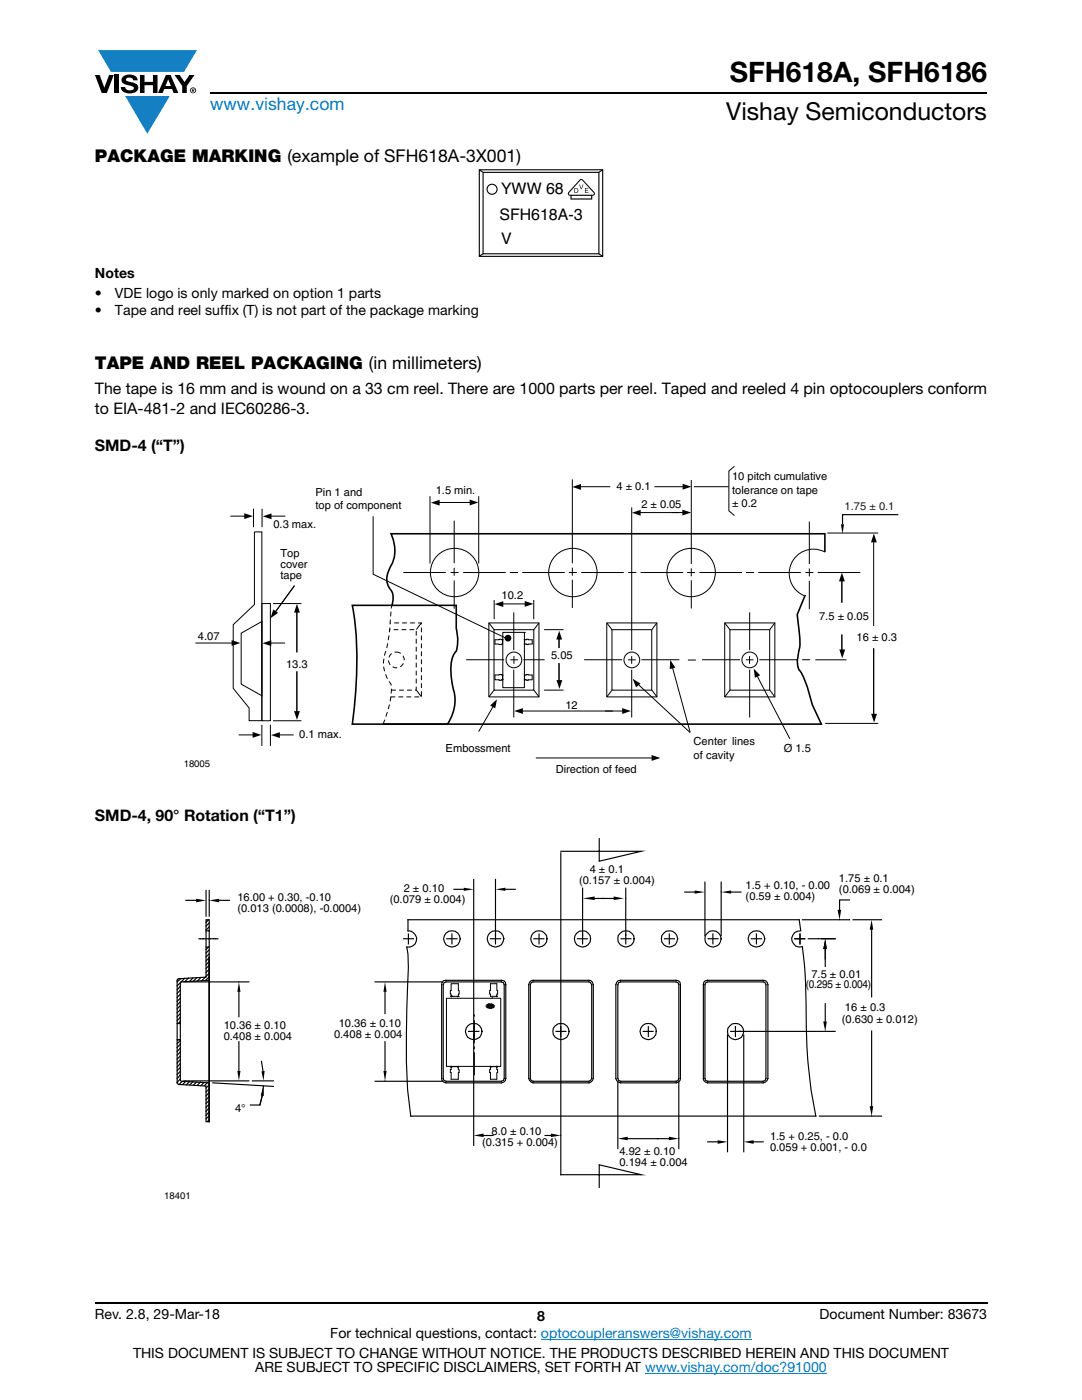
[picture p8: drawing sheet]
<svg xmlns="http://www.w3.org/2000/svg" width="216mm" height="279mm" viewBox="0 0 216 279" stroke-linecap="round" stroke-linejoin="round" font-family="sans-serif">
<g fill="#147fc3">
<path d="M19.6 10h19.7l-2.6 4.3h-1.1h-13.5z"/>
<path d="M25 19.2h8.9l-4.5 7.5z"/>
</g>
<g fill="#000">
<path d="M18.9 15h1l.9 2.5 1-2.5h.9l-1.4 3.6h-1zM22.9 15h.9v3.6h-.9zM24.6 15.3a2.1 2.1 0 0 1 2.8 .3l.1 .4h-.9a.79 .79 0 0 0-.7-.5 .79 .79 0 0 0-.8 .4l.3 .3 1 .2a1.08 1.08 0 0 1 1.2 1 1.08 1.08 0 0 1-1.1 1.2 1.73 1.73 0 0 1-2.4-1.2h.9a.96 .96 0 0 0 .8 .6 .96 .96 0 0 0 .9-.4 1.31 1.31 0 0 0-1.2-.6 1.03 1.03 0 0 1-1.1-.6 1.03 1.03 0 0 1 .2-1.1zM27.9 15h.9v1.3h1.7v-1.3h.9v3.6h-.9v-1.6h-1.7v1.6h-.9zM34.8 15h1.1l.9 1.4 1-1.4h1l-1.5 2.2v1.4h-.9v-1.4z"/>
<path d="M33.6 15.9l.5 1.3h-1.1zM33.1 15l-1.6 3.6h1l.3-.8h1.5l.3 .8h1l-1.6-3.6z"/>
<path d="M38.4 17.8h.2v.2h-.2zM38.3 17.7v.7h.1v-.3l.4 .3-.2-.3 .2-.2-.1-.2z"/>
<path d="M38.1 18a.46 .46 0 0 1 .9 0 .46 .46 0 0 1-.9 0zM37.9 18a.6 .6 0 0 0 1.2 0 .6 .6 0 0 0-1.2 0z"/>
</g>
<path d="M42 18.6h155M18.9 260h178.1" fill="none" stroke="#000" stroke-width=".36"/>
<path d="M107.9 267.3h42.1M128.7 274h36.3" fill="none" stroke="#007ec4" stroke-width=".2"/>
<path d="M95.5 33.8h24.9v17.5h-24.9z" fill="#fff"/>
<path d="M95.6 33.9h24.7v17.3h-24.7zM95.6 33.9l.8 .5M96.4 34.4h23.1v16.2h-23.1zM120.2 33.9l-.7 .5M96.4 50.6l-.7 .5M119.5 50.7l.7 .4" fill="none" stroke="#000" stroke-width=".22"/>
<circle cx="98.2" cy="37.8" r="1" fill="#fff"/>
<circle cx="98.2" cy="37.8" r="1" fill="none" stroke="#000" stroke-width=".22"/>
<g fill="#000">
<path d="M115.6 36.8h.1l.3 .9 .3-.9h.1l-.3 1h-.2zM116.7 37.6h.7v.1h-.6v.3h.6v.1h-.6v.3h.6v.1h-.7z"/>
<path d="M114.7 37.7v.7a.39 .39 0 0 0 .6-.4 .39 .39 0 0 0-.6-.3zM114.6 37.6h.3a.47 .47 0 0 1 .5 .4 .47 .47 0 0 1-.4 .5h-.4z"/>
<path d="M115.8 36.1l.2-.2 .2 .2 2.3 2.4-.1 .3h-4.8l-.1-.3zM114.1 39.1h3.9v.5h-3.9zM115.7 35.9l-2.3 2.4a.43 .43 0 0 0 .1 .7l.3 .1v.7h4.4v-.7l.3-.1a.44 .44 0 0 0 0-.7l-2.2-2.4a.44 .44 0 0 0-.6 0z"/>
</g>
<path d="M36.7 93h142.5v61.8h-142.5z" fill="#fff"/>
<g fill="none" stroke="#000" stroke-width=".2">
<path d="M85.8 99v13.5M95.5 99v13.5M114.2 95.7v16.7M115.1 97.1h6.7M130.6 97.1h6.4M137.9 95.8v16.7M138.5 97.1h6.9M146.6 93.1l-1.2 .9v7.9l1.2 1M46 103h3.6M50.6 101.5v3.7M50.8 106.2h1.5v37.6h-2.6v-2.5l-3.2-3.9v-12.7l4.3-4zM52.3 101.5v3.7"/>
<path d="M53.3 103h3.6M58.8 116.9l-4 5.4M74.5 103v11.6l26.7 12.9M80.5 114.3h8.5M87.5 100.3h7M89.9 114.3h1.6M90.6 103.9v8.5M90.6 113.3v1.6M90.6 115.8v5.7M92.4 114.3h8.5M98.6 119.7v3.9M101.7 114.3h1.7"/>
<path d="M104.2 114.3h8.5M106.5 119.7v3.9M113.5 114.3h1.6M114.2 113.3v1.6M114.2 115.7v5.6M116 114.3h8.5M125.4 114.3h1.5M126 101.3v28.5M127.6 102.3h9.4M127.8 114.3h8.5M137.1 114.3h1.6M137.9 113.4v1.6"/>
<path d="M137.9 115.8v5.6M139.6 114.3h8.5M148.9 114.3h1.5M151.3 114.3h8.5M160.7 114.3h1.6M161.5 104.1v8.5M161.5 113.5v1.5M161.5 115.9v5.7M163.2 114.3h8.5M164.6 110.2a4.8 4.8 0 0 0-6.7 2.2 4.8 4.8 0 0 0 2.7 6.5M165.1 106.4h10.1M168 115.1v5.2"/>
<path d="M174.3 107.4v17.5M39 128.3h8M48.1 126.4l4.2-2.4v14.9l-4.2-2.4zM52.3 120.5h1.7v23.3h-1.7zM53.3 128.3h3.6M54.5 120.5h5.6M59.2 121.5v8.7M59.2 134v8.7M83.1 137.7l1 1.4M84.1 124.3l-1 1.3M93 131.7h7.6M97.5 124.3h10v14.8h-10z"/>
<path d="M97.6 124.3l1 1.4M98.6 125.7h7.9v12h-7.9zM98.6 137.7l-1 1.4M98.8 127.7h.8v-.1l.7 .1v.8h-.3v.1l-1.2-.1zM98.8 134.7h.8v-.1l.7 .1v1h-.3v.1l-1.2-.1zM100.2 127.7h.1M100.2 135.7h.1M100.2 135.6l.1 .1zM100.3 134.7v.1zM100.3 135.6v.1zM100.3 126.2h4.3v11h-4.3zM100.3 120.5h5.2"/>
<path d="M100.3 127.7h.1M101.8 131.7h1.5M102.5 122.2v7.6M102.5 133.6v9.6M102.5 131v1.5M104.5 131.7h4.2M104.6 134.7h.1v.1zM104.6 127.7h.1zM104.6 126.2h.1M104.7 135.6v.1zM104.7 134.7v.1zM104.7 128.4v.1z"/>
<path d="M104.7 128.4v.1h-.1zM104.7 127.7h.3v-.1l1.2 .1v.8l-1.2 .1v-.1h-.3zM104.7 134.7h.3v-.1l1.2 .1v1h-.8v.1l-.7-.1zM104.7 135.7h-.1l.1-.1v.1M106.5 137.7l1.1 1.4M107.6 124.3l-1.1 1.3M108.6 125.7h3.9M108.6 137.7h3.9M111.5 126.8v2.5M111.5 132.3v4.2M116.6 131.7h7.5M121.1 124.3h10v14.8h-10z"/>
<path d="M121.1 124.3l1 1.4M122.1 125.7h7.9v12h-7.9zM122.1 137.7l-1 1.4M125.3 131.7h1.5M126 131v1.5M126 133.6v9.6M126.9 136.1l10.8 10.1M128 131.7h7.6M130.1 137.7l1 1.4M131.1 124.3l-1 1.3M134 132.6l3.7 13.5M137.3 131.7h1.6"/>
<path d="M140.1 131.7h7.6M144.6 124.3h10v14.8h-10zM144.6 124.3l1.1 1.4M145.6 125.7h8v12h-8zM145.7 137.7l-1.1 1.4M148.8 131.7h1.5M149.6 131v1.5M149.6 122.2v7.6M149.6 133.6v9.6M150.8 134.3l6.8 13.2M151.5 131.7h7.6M153.6 137.7l1 1.4"/>
<path d="M154.6 124.3l-1 1.3M160.1 131.7h1.6M162.7 131.7h6.2M168 126.6v3.8M174.3 129.4v13.8M47.6 146.7h3.6M52.2 144.7v4.2M54 144.7v4.2M54.5 143.8h5.6M55 146.7h3.6M98.7 140.4l-3.2 5.6M103.5 141.9h21.5"/>
<path d="M106.9 151.3h23.9M164.7 144.4h10.5"/>
<circle cx="90.7" cy="114.3" r="4.8"/>
<circle cx="114.3" cy="114.3" r="4.8"/>
<circle cx="137.9" cy="114.3" r="4.8"/>
<circle cx="102.5" cy="131.7" r="1.57"/>
<circle cx="126.1" cy="131.7" r="1.57"/>
<circle cx="149.6" cy="131.7" r="1.57"/>
</g>
<g fill="none" stroke="#000" stroke-width=".2" stroke-dasharray="1 .6" stroke-linecap="butt">
<path d="M77.9 139.1h6.2v-14.8h-6.2M78 137.7h5.1v-12h-5.4M76.4 144.5a15.2 15.2 0 0 0 1.6-8 6.9 6.9 0 0 1-.8-7.3 51.1 51.1 0 0 0 .8-7.8l.2-.6"/>
<circle cx="79.1" cy="131.7" r="1.57"/>
</g>
<path d="M160.6 118.9l-1.5 3.8 .3 2.5a14.3 14.3 0 0 1-.3 6.4 3.7 3.7 0 0 0 1 3.1l1 2.6 1 3.4 1.8 3.8h-87.5M164.6 110.2v-3.7h-86.6a7.2 7.2 0 0 1-.3 7 3.9 3.9 0 0 0 .6 4.7l.1 1.1-.2 1.5M70.3 120.8h20.7v4.7l.3 1a6.8 6.8 0 0 1-.4 3.6 5.8 5.8 0 0 0-.9 4.3l.5 3.3a7.9 7.9 0 0 1-1.2 6.8h-19l.1-.7a85 85 0 0 0 .3-20.9z" fill="none" stroke="#000" stroke-width=".32"/>
<g fill="#000">
<path d="M93.7 99.7l1.8 .6-1.8 .6zM114.2 97.2l1.7-.6v1.2zM136.2 96.6l1.8 .5-1.8 .6zM48.7 102.4l1.8 .6-1.8 .6zM52.4 103l1.8-.5v1.1zM86 100.3l1.7-.6v1.2zM104.7 119.9l1.7 .6-1.7 .6zM126.1 102.3l1.7-.5v1.1zM136.2 101.7l1.7 .6-1.7 .6zM168 114.3l.6 1.7h-1.2zM174.4 106.5l.6 1.7h-1.2zM46.2 127.7l1.8 .6-1.8 .6z"/>
<path d="M52.4 128.4l1.7-.6v1.2zM58.8 116.9l-4 5.4zM54.5 121.6l1 .7-1.5 1.1zM59.3 120.5l.5 1.8h-1.1zM98.7 120.6l1.7-.6v1.1zM111.6 125.9l.6 1.7h-1.2zM111 135.7h1.2l-.6 1.8zM126.2 135.5l1.6 .9-.9 .8zM133.7 131.7l1.1 1.5-1.2 .3zM150.4 133.4l1.3 1.4-1.1 .5zM167.5 129.6h1.1l-.5 1.8zM50.4 146.1l1.8 .6-1.8 .5z"/>
<path d="M54.1 146.7l1.7-.6v1.2zM58.7 141.9h1.1l-.5 1.8zM97.8 140.8l1.4-1.2-.4 1.8zM102.6 141.9l1.7-.6v1.2zM124.1 141.3l1.8 .6-1.8 .6zM130 150.7l1.8 .6-1.8 .5zM173.8 142.5h1.2l-.6 1.7z"/>
<circle cx="101.4" cy="127.4" r=".67"/>
</g>
<path d="M179.2 102.7h-11.1v1.9" fill="none" stroke="#050504" stroke-width=".24"/>
<path d="M167.8 104.6h.6l-.3 2z" fill="#050504"/>
<path d="M168.1 106.5v.1" fill="none" stroke="#050504" stroke-width=".24"/>
<path d="M32.8 167.3h150.3v72.4h-150.3z" fill="#fff"/>
<g fill="none" stroke="#000" stroke-width=".2">
<path d="M41.7 179.6v.1M98.9 177.4v.1M124.9 179.2v.1M143.9 178h.1M47.7 195.9v.1M89.1 199.2h10.8v13.6h-10.8zM90 196.3h1.5v1.4h.1l-.1 1.1h-1.5l-.1-1.1h.1zM90 198.8l.2 .1zM90 198.7l.2 .1zM90 198.7v.2M90.2 198.8h.1M91.3 198.8l.2 .1z"/>
<path d="M91.5 198.8h.1M97.9 196.3h1.2v1.4h.2l-.2 1.1h-1.2v-.4h-.2v-.7h.2zM98.2 199.1h.1M99.1 198.9h.1M99.1 198.7h.1M163.3 187.3h.1M167.5 183.5v.1M169.5 183.5v.1M76.8 215.7v.1M90 212.9h1.5l.1 1.1h-.1v1.4h-1.5v-1.4h-.1v-.5h.1zM90 212.9l.2 .1zM90 212.8l.2 .1-.2 .1z"/>
<path d="M91.3 212.9l.2-.1v.2zM91.3 212.9l.2 .1zM94.7 202.5v.3M94.7 203.7v4.4M94.7 208.9v.4M94.7 210.1v4.4M97 200.9l.8 .4M97 200.7l.9 .6M97.1 201.1l.3 .1M97.1 200.6l1 .7M97.1 200.5l1.1 .7M97.3 200.5l1.1 .7"/>
<path d="M97.3 200.4l1.3 .7M97.4 200.3l1.2 .7M97.6 200.3l1 .6M97.9 212.9h1.2v.6h.2v.5h-.2v1.4h-1.2v-1.4h-.2v-.5h.2zM97.9 212.9l.1 .1zM97.9 212.8l.1 .1-.1 .1zM97.9 200.3l.8 .5M98.1 200.3l.5 .3M99.1 212.8v.2zM164.7 205.8h.1M111.9 226.5v.1M135.4 227.2h.1"/>
<path d="M173.9 222.7h.1"/>
</g>
<g fill="none" stroke="#000" stroke-width=".23">
<path d="M37.1 179.7h2M41.1 177.7v5.1M41.7 177.7v5.1M43.7 179.7h2.1M90.6 177.5h1.9M94.5 175.5v53.1M98.9 175.5v12.9M100.8 177.5h2M111.9 170.2v64.2h16l-8.3-1.9v4.5M116.2 177.3l.1 11.1M118.7 179.3h3.8M119.6 167.4v4.5l8.3-2h-16"/>
<path d="M124.9 177.3v11.1M136.6 178h2M140.7 176.1v10.6M143.9 176.1v10.6M145.9 178h2M169.5 179.6h-2v2M36 199.9l-.7 .7M36 199.2l-.7 .6M36 198.4l-.7 .6M36 197.6l-.7 .7M36 196.8l-.7 .7M36.1 196l-.8 .8"/>
<path d="M36.1 195.3l-.8 .7M36.7 196h12.9M36.8 195.2l-.7 .8M37.6 195.2l-.7 .7M38.5 195.2l-.7 .7M39.3 195.1l-.7 .7M39.7 187.3h.2M40 187.3h.4M40.1 195.1l-.7 .7M40.5 187.3h.1M40.6 187.3h.4M41 195l-.8 .7"/>
<path d="M41 187.3h.6M41.1 183.6h.6v12l-5.6 .4-.1 8.3h-.7l.1-8.9 5.7-.4zM41.1 189h.6M41.6 183.6l-.5 .5M41.6 189l-.5 .5M41.7 187.3h.3M41.7 185l-.6 .6M41.7 184.2l-.6 .6M41.7 194.2l-.6 .7M41.7 193.4l-.6 .7M41.7 192.6l-.6 .7M41.7 191.9l-.6 .7"/>
<path d="M41.7 185.7l-.6 .1M41.7 194.9l-.7 .7M41.7 191.1l-.6 .7M41.7 190.4l-.6 .6M41.7 189.6l-.6 .6M42.1 187.3h.5M42.7 187.3h.3M43.1 187.3h.4M47.7 197.9v5M74.8 196h13.5M76.8 197.9v4.4M80.5 187.3h2"/>
<path d="M81.4 183.6h78.1l.3 2.2a1.63 1.63 0 0 0-1.8 1.7 1.63 1.63 0 0 0 2.1 1.4 150.1 150.1 0 0 1 .8 18l.2 2.9a95.3 95.3 0 0 0 1.7 12.9h-80.8a121.9 121.9 0 0 1-.8-21.3l.3-8.3-.1-2.7-.2-1.4a1.64 1.64 0 0 0 1.9-1.5 1.64 1.64 0 0 0-1.7-1.7zM81.5 186.4v2M88.2 196l.3-.3 .5-.1h11.1l.4 .1 .3 .3 .1 19.2-.1 .4-.3 .3-.4 .2h-11.1l-.5-.2-.3-.3zM88.6 196.1l.4-.1h11.1l.3 .1 .2 .4v18.7l-.2 .4-.3 .2h-11.1l-.4-.2-.2-.4v-18.7zM89.1 187.3h2.1M90.2 186.4v2M97.8 187.3h2.1M106 195.7l11.5-.1 .4 .1 .3 .3 .2 .5v18.7l-.5 .7-.4 .2h-11.1l-.7-.5-.2-.4v-18.7l.2-.5zM106 196.1l.4-.1h11.1l.3 .1 .3 .4v18.7l-.3 .4-.3 .2h-11.1l-.4-.2-.2-.4v-18.7zM106.5 187.3h2M107.6 186.4v2M115.2 187.3h2"/>
<path d="M123.4 195.7l11.5-.1 .5 .1 .3 .3 .1 19.2-.1 .4-.3 .3-.5 .2h-11.1l-.4-.2-.4-.3-.1-.4v-18.7l.1-.5zM123.4 196.1l.4-.1h11.1l.4 .1 .1 .4v18.7l-.1 .4-.4 .2h-11.1l-.4-.2-.1-.4v-18.7zM123.9 187.3h2M132.6 187.3h2M133.6 186.4v2M140.4 196l.3-.3 .5-.1h11.1l.5 .1 .3 .3 .1 .5v18.7l-.4 .7-.5 .2h-11.1l-.5-.2-.3-.3zM140.8 196.1l.4-.1h11.1l.4 .1 .1 .4v18.7l-.1 .4-.4 .2h-11.1l-.4-.2-.1-.4v-18.7zM141.3 187.3h2M142.2 186.4v2M149.9 187.3h2.1M150.9 186.4v2M159.6 186.4v2"/>
<path d="M160.1 183.6h9.4M160.6 187.3h-2M161.3 187.3h5.3M164.7 189.4v3.5M170.2 183.6h5.7M173.9 185.5v13.5M35.3 207.5h.7l.1 8.2 5.6 .4v7.8h-.6v-7.2l-5.4-.3-.4-.3zM35.3 204.3h.7v3.2h-.7zM36 203.8l-.4 .5M36 203l-.7 .7M36 202.3l-.7 .6M36 201.5l-.7 .6"/>
<path d="M36 200.7l-.7 .6M36 215.3l-.7 .7M36 214.5l-.7 .7M36 213.8l-.7 .6M36 213l-.7 .7M36 212.2l-.7 .7M36 211.4l-.7 .8M36 210.7l-.7 .7M36 209.9l-.7 .7M36 209.2l-.7 .7M36 208.4l-.7 .7M36 207.7l-.7 .6"/>
<path d="M36.4 215.8l-.7 .6M36.7 215.7h12.9M37.1 215.8l-.6 .6M37.8 215.9l-.6 .6M38.5 215.9l-.6 .6M39.2 215.9l-.6 .7M40 215.9l-.6 .7M40.7 216l-.6 .7M41.4 216l-.6 .7M41.7 219.6l-.6 .6M41.7 218.8l-.6 .7M41.7 218l-.6 .7"/>
<path d="M41.7 217.3l-.6 .6M41.7 216.5l-.6 .6M42.5 216.1l12 .7M47.7 207.9v5.8M50.4 215.7h4.1M52.2 211.8l.3 2M52.3 218.6l-.4 1.9h-1.9M52.6 216.7l-.3 1.9-.4 1.9M74.8 215.8h13.5M76.8 207.9v5.8M93.5 205.8h2.1M111 205.8h1.9"/>
<path d="M123.3 215.9v13.3M128.3 205.8h2M129.4 204.9v2M135.4 215.9v13.3M145.2 206.5v23.4M145.8 205.8h20.8M146.7 204.9v2M148.4 206.5v23.4M164.7 200.3v3.6M173.9 205.8v15M41.7 223.8v-32.9v32.9M41.7 223.5l-.3 .3"/>
<path d="M41.7 222.7l-.6 .6M41.7 221.9l-.6 .7M41.7 221.1l-.6 .7M41.7 220.4l-.6 .6M96.5 226.6h1.9M108.8 226.6h1.1M125.3 227.2h8.2M141.2 227.9h2M150.4 227.9h1.9M163.5 222.7h12.4"/>
<circle cx="90.2" cy="187.4" r="1.66"/>
<circle cx="98.9" cy="187.4" r="1.66"/>
<circle cx="107.5" cy="187.4" r="1.63"/>
<circle cx="116.2" cy="187.4" r="1.63"/>
<circle cx="124.9" cy="187.4" r="1.63"/>
<circle cx="133.6" cy="187.3" r="1.64"/>
<circle cx="142.3" cy="187.3" r="1.64"/>
<circle cx="150.9" cy="187.4" r="1.66"/>
<circle cx="94.5" cy="205.9" r="1.66"/>
<circle cx="111.9" cy="205.9" r="1.63"/>
<circle cx="129.3" cy="205.9" r="1.63"/>
<circle cx="146.8" cy="205.8" r="1.64"/>
</g>
<g fill="#000">
<path d="M39.1 179.4l2 .3-2 .4zM41.7 179.7l2-.3v.7zM92.5 177.2l2 .3-2 .3zM98.9 177.5l1.9-.3v.6zM116.3 179.3l2.4-.4v.7zM122.5 178.9l2 .4-2 .3zM138.6 177.7l2.1 .3-2.1 .4zM143.9 178l2-.3v.7zM41.1 183.5l.1 .1h-.2zM47.7 196l.3 1.9h-.6zM76.8 196l.3 1.9h-.6zM164.7 187.3l.3 2.1h-.7z"/>
<path d="M167.1 181.6h.7l-.3 2zM173.9 183.6l.3 1.9h-.7zM35.3 207.4l.1 .1-.1 .1zM47.4 213.7h.6l-.3 2zM52.6 216.7v2l-.6-.1zM52.2 213.8l.6-.1-.2 2zM76.5 213.7h.6l-.3 2.1zM164.3 203.9h.7l-.3 1.9zM41.1 223.8h.1l-.2 .1zM94.5 226.6l2-.4v.7zM109.9 226.2l2 .4-2 .3zM123.3 227.2l2-.3v.7z"/>
<path d="M133.5 226.9l1.9 .3-1.9 .4zM143.2 227.6l2 .3-2 .4zM148.4 227.9l2-.3v.7zM173.5 220.8h.7l-.3 1.9z"/>
</g>
<text font-size="5.6" x="145.6" y="16.4">SFH618A, SFH6186</text>
<text font-size="4.9" x="144.9" y="24">Vishay Semiconductors</text>
<text font-size="3.5" fill="#007ec4" x="42" y="21.9">www.vishay.com</text>
<g font-size="3.5">
<text x="18.9" y="32.3">PACKAGE MARKING (example of SFH618A-3X001)</text>
<text x="18.9" y="73.6">TAPE AND REEL PACKAGING (in millimeters)</text>
</g>
<g font-size="3.2">
<text x="100" y="38.8">YWW 68</text>
<text x="99.7" y="43.9">SFH618A-3</text>
<text x="100" y="48.6">V</text>
<text x="18.9" y="78.7">The tape is 16 mm and is wound on a 33 cm reel. There are 1000 parts per reel. Taped and reeled 4 pin optocouplers conform</text>
<text x="18.9" y="82.6">to EIA-481-2 and IEC60286-3.</text>
<text x="18.9" y="90">SMD-4 (“T”)</text>
<text x="18.9" y="163.8">SMD-4, 90° Rotation (“T1”)</text>
</g>
<g font-size="2.8">
<text x="18.9" y="55.5">Notes</text>
<text x="18.9" y="59.4">•</text>
<text x="22.9" y="59.4">VDE logo is only marked on option 1 parts</text>
<text x="18.9" y="62.9">•</text>
<text x="22.9" y="62.9">Tape and reel suffix (T) is not part of the package marking</text>
<text x="18.9" y="263.3">Rev. 2.8, 29-Mar-18</text>
<text x="107.2" y="263.6">8</text>
<text x="163.6" y="263.3">Document Number: 83673</text>
<text x="65.9" y="267.1">For technical questions, contact: optocoupleranswers@vishay.com</text>
<text x="26.5" y="271">THIS DOCUMENT IS SUBJECT TO CHANGE WITHOUT NOTICE. THE PRODUCTS DESCRIBED HEREIN AND THIS DOCUMENT</text>
<text x="50.9" y="273.8">ARE SUBJECT TO SPECIFIC DISCLAIMERS, SET FORTH AT www.vishay.com/doc?91000</text>
</g>
<g font-size="2.2">
<text x="146.1" y="95.8">10 pitch cumulative</text>
<text x="62.9" y="99">Pin 1 and</text>
<text x="62.9" y="101.7">top of component</text>
<text x="86.9" y="98.6">1.5 min.</text>
<text x="123" y="97.7">4 ± 0.1</text>
<text x="128" y="101.5">2 ± 0.05</text>
<text x="146.1" y="98.5">tolerance on tape</text>
<text x="146.1" y="101.2">± 0.2</text>
<text x="54.6" y="105.4">0.3 max.</text>
<text x="56" y="111.2">Top</text>
<text x="56" y="113.4">cover</text>
<text x="56" y="115.6">tape</text>
<text x="100.1" y="119.5">10.2</text>
<text x="163.4" y="123.7">7.5 ± 0.05</text>
<text x="39.5" y="127.7">4.07</text>
<text x="110" y="131.4">5.05</text>
<text x="170.9" y="127.9">16 ± 0.3</text>
<text x="57.1" y="133.2">13.3</text>
<text x="112.8" y="141.6">12</text>
<text x="59.7" y="147.2">0.1 max.</text>
<text x="138.4" y="148.7">Center lines</text>
<text x="156.4" y="150">Ø 1.5</text>
<text x="88.9" y="150">Embossment</text>
<text x="110.9" y="154.3">Direction of feed</text>
<text x="138.4" y="151.5">of cavity</text>
<text x="47.4" y="179.8">16.00 + 0.30, -0.10</text>
<text x="80.5" y="178.1">2 ± 0.10</text>
<text x="115.5" y="176.5">(0.157 ± 0.004)</text>
<text x="117.7" y="174.3">4 ± 0.1</text>
<text x="148.8" y="177.4">1.5 + 0.10, - 0.00</text>
<text x="148.8" y="179.6">(0.59 ± 0.004)</text>
<text x="167.4" y="176.1">1.75 ± 0.1</text>
<text x="167.4" y="178.3">(0.069 ± 0.004)</text>
<text x="47.4" y="182">(0.013 (0.0008), -0.0004)</text>
<text x="77.8" y="180.3">(0.079 ± 0.004)</text>
<text x="160.8" y="197.2">(0.295 ± 0.004)</text>
<text x="161.9" y="195.1">7.5 ± 0.01</text>
<text x="168.6" y="201.8">16 ± 0.3</text>
<text x="44.6" y="205.3">10.36 ± 0.10</text>
<text x="44.6" y="207.5">0.408 ± 0.004</text>
<text x="66.6" y="207.2">0.408 ± 0.004</text>
<text x="67.6" y="205">10.36 ± 0.10</text>
<text x="168" y="204.1">(0.630 ± 0.012)</text>
<text x="46.9" y="221.9">4°</text>
<text x="98.1" y="226.5">8.0 ± 0.10</text>
<text x="153.6" y="227.5">1.5 + 0.25, - 0.0</text>
<text x="96.2" y="228.7">(0.315 + 0.004)</text>
<text x="123.6" y="230.5">4.92 ± 0.10</text>
<text x="123.6" y="232.7">0.194 ± 0.004</text>
<text x="153.6" y="229.8">0.059 + 0.001, - 0.0</text>
</g>
<text font-size="2.2" fill="#211e1e" x="168.5" y="101.8">1.75 ± 0.1</text>
<g font-size="1.9">
<text x="36.7" y="153">18005</text>
<text x="32.8" y="239.3">18401</text>
</g>
</svg>
